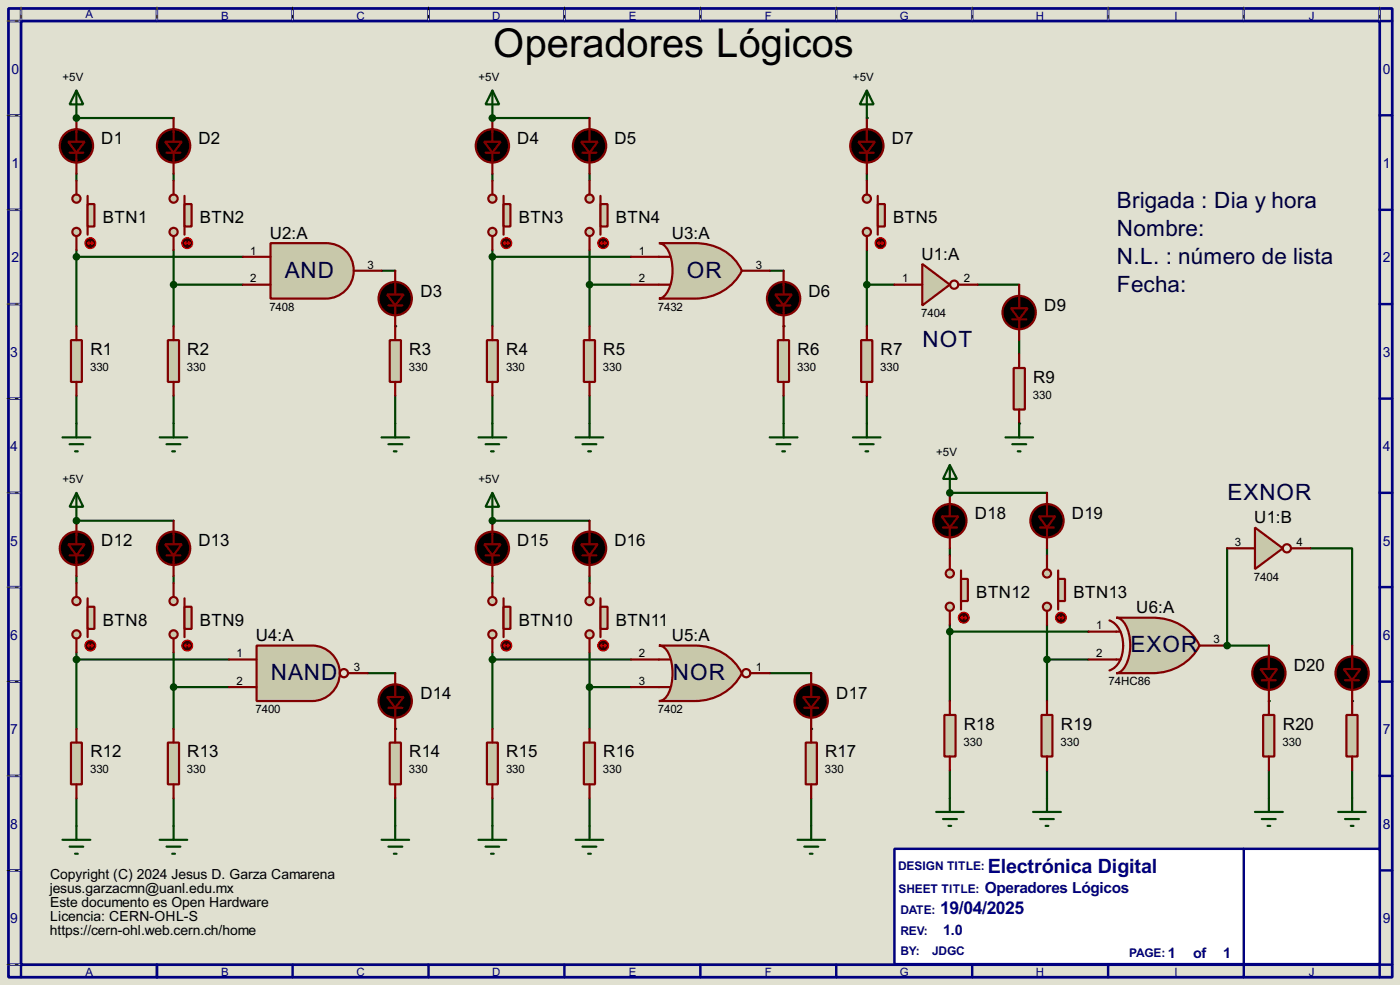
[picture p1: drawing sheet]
<svg xmlns="http://www.w3.org/2000/svg" width="256mm" height="180mm" viewBox="0 0 256 180" stroke-linecap="round" stroke-linejoin="round" font-family="sans-serif">
<path d="M0 0h256.5v180.3h-256.5z" fill="#e0e0d0"/>
<path d="M1.6 1.6h253.5v177.3h-253.5zM3.9 3.9h248.9v172.7h-248.9z" fill="none" stroke="#000080" stroke-width=".5"/>
<g fill="none" stroke="#000080" stroke-width=".45">
<path d="M3.9 1.6v2.3h-2.3M28.8 1.6v2.3M53.6 1.6v2.3M78.5 1.6v2.3M103.4 1.6v2.3M128.3 1.6v2.3M153.2 1.6v2.3M178.1 1.6v2.3M203 1.6v2.3M227.9 1.6v2.3M252.8 1.6v2.3h2.3M1.6 21.1h2.3"/>
<path d="M1.6 38.4h2.3M252.8 21.1h2.3M252.8 38.4h2.3M1.6 55.7h2.3M252.8 55.7h2.3M1.6 73h2.3M252.8 73h2.3M1.6 90.2h2.3M252.8 90.2h2.3M1.6 107.5h2.3M252.8 107.5h2.3M1.6 124.8h2.3"/>
<path d="M252.8 124.8h2.3M1.6 142h2.3M1.6 159.3h2.3M252.8 142h2.3M252.8 159.3h2.3M1.6 176.6h2.3v2.3M28.8 176.6v2.3M53.6 176.6v2.3M78.5 176.6v2.3M103.4 176.6v2.3M128.3 176.6v2.3M153.2 176.6v2.3"/>
<path d="M178.1 176.6v2.3M203 176.6v2.3M227.9 176.6v2.3M255.1 176.6h-2.3v2.3"/>
</g>
<g fill="none" stroke="#e0e0d0" stroke-width=".18">
<path d="M1.3 3.9h2.3M3.9 1.3v2.3M28.8 1.3v2.3M53.6 1.3v2.3M78.5 1.3v2.3M103.4 1.3v2.3M128.3 1.3v2.3M153.2 1.3v2.3M178.1 1.3v2.3M203 1.3v2.3M227.9 1.3v2.3M252.8 1.3v2.3"/>
<path d="M1.3 21.1h2.3M1.3 38.4h2.3M1.3 55.7h2.3M1.3 73h2.3M1.3 90.2h2.3M1.3 107.5h2.3M1.3 124.8h2.3M1.3 142h2.3M1.3 159.3h2.3M1.3 176.6h2.3"/>
</g>
<g fill="none" stroke="#000" stroke-width=".18" stroke-dasharray=".5 1">
<path d="M1.3 3.9h2.3M3.9 1.3v2.3M28.8 1.3v2.3M53.6 1.3v2.3M78.5 1.3v2.3M103.4 1.3v2.3M128.3 1.3v2.3M153.2 1.3v2.3M178.1 1.3v2.3M203 1.3v2.3M227.9 1.3v2.3M252.8 1.3v2.3"/>
<path d="M1.3 21.1h2.3M1.3 38.4h2.3M1.3 55.7h2.3M1.3 73h2.3M1.3 90.2h2.3M1.3 107.5h2.3M1.3 124.8h2.3M1.3 142h2.3M1.3 159.3h2.3M1.3 176.6h2.3"/>
</g>
<path d="M163.9 155.4h88.9v21.1h-88.9z" fill="#fff" stroke="#000080" stroke-width=".45"/>
<path d="M227.9 155.4v21.1" fill="none" stroke="#000080" stroke-width=".45"/>
<path d="M14 31.8v1.3M31.8 31.8v1.3" fill="none" stroke="#004000" stroke-width=".4"/>
<circle cx="14" cy="21.6" r=".2" fill="#004000"/>
<path d="M14 21.6h17.8M14 45.8v13.9M14 47h30.5M31.8 45.8v13.9M31.8 52.1h12.7M69.9 49.6h2.5M14 72.4v5.1M31.8 72.4v5.1" fill="none" stroke="#004000" stroke-width=".4"/>
<circle cx="72.4" cy="59.7" r=".2" fill="#004000"/>
<path d="M90.2 31.8v1.3M108 31.8v1.3M72.4 72.4v5.1" fill="none" stroke="#004000" stroke-width=".4"/>
<circle cx="90.2" cy="21.6" r=".2" fill="#004000"/>
<path d="M90.2 21.6h17.8M90.2 45.8v13.9M90.2 47h25.4M108 45.8v13.9M108 52.1h7.6M141 49.6h2.6M90.2 72.4v5.1M108 72.4v5.1" fill="none" stroke="#004000" stroke-width=".4"/>
<circle cx="143.6" cy="59.7" r=".2" fill="#004000"/>
<path d="M158.8 31.8v1.3M143.6 72.4v5.1" fill="none" stroke="#004000" stroke-width=".4"/>
<circle cx="158.8" cy="21.6" r=".2" fill="#004000"/>
<path d="M179.1 52.1h7.6M158.8 72.4v5.1M186.7 62.3v2.5" fill="none" stroke="#004000" stroke-width=".4"/>
<circle cx="186.7" cy="77.5" r=".2" fill="#004000"/>
<path d="M158.8 45.8v13.9M158.8 52.1h5.1M14 105.5v1.2M31.8 105.5v1.2" fill="none" stroke="#004000" stroke-width=".4"/>
<circle cx="14" cy="95.3" r=".2" fill="#004000"/>
<path d="M14 95.3h17.8M14 119.4v14M31.8 119.4v14M14 120.7h28M31.8 125.8h10.2M67.4 123.2h5M14 146.1v5.1M31.8 146.1v5.1" fill="none" stroke="#004000" stroke-width=".4"/>
<circle cx="72.4" cy="133.4" r=".2" fill="#004000"/>
<path d="M90.2 105.5v1.2M108 105.5v1.2M72.4 146.1v5.1" fill="none" stroke="#004000" stroke-width=".4"/>
<circle cx="90.2" cy="95.3" r=".2" fill="#004000"/>
<path d="M90.2 95.3h17.8M90.2 119.4v14M108 119.4v14M90.2 120.7h25.4M108 125.8h7.6M141 123.2h7.6M90.2 146.1v5.1M108 146.1v5.1" fill="none" stroke="#004000" stroke-width=".4"/>
<circle cx="148.6" cy="133.4" r=".2" fill="#004000"/>
<path d="M174 100.4v1.3M191.8 100.4v1.3M148.6 146.1v5.1" fill="none" stroke="#004000" stroke-width=".4"/>
<circle cx="174" cy="90.2" r=".2" fill="#004000"/>
<path d="M174 90.2h17.8M174 114.4v13.9M174 115.6h25.4M191.8 114.4v13.9M191.8 120.7h7.6M174 141v5.1M191.8 141v5.1" fill="none" stroke="#004000" stroke-width=".4"/>
<circle cx="232.5" cy="128.3" r=".2" fill="#004000"/>
<path d="M224.8 118.2h7.7M232.5 141v5.1" fill="none" stroke="#004000" stroke-width=".4"/>
<circle cx="224.8" cy="118.2" r=".2" fill="#004000"/>
<path d="M224.8 100.4v17.8M240.1 100.4h7.6v17.8" fill="none" stroke="#004000" stroke-width=".4"/>
<circle cx="247.7" cy="128.3" r=".2" fill="#004000"/>
<path d="M247.7 141v5.1" fill="none" stroke="#004000" stroke-width=".4"/>
<path d="M49.6 44.5h10.1a5.1 5.1 0 0 1 5.1 5.1 5.1 5.1 0 0 1-5.1 5.1h-10.1z" fill-rule="evenodd" fill="#c8c8aa" stroke="#800000" stroke-width=".4"/>
<path d="M44.5 47h5.1M44.5 52.1h5.1M64.8 49.6h5.1" fill="none" stroke="#800000" stroke-width=".4"/>
<path d="M120.7 44.5h6.6a9.1 9.1 0 0 1 8.6 5.1 9.5 9.5 0 0 1-8.6 5.1h-6.6a2.27 2.27 0 0 0 1.7-1.5 8.5 8.5 0 0 0-.4-7.9l-.8-.7z" fill-rule="evenodd" fill="#c8c8aa" stroke="#800000" stroke-width=".4"/>
<path d="M115.6 47h7.1M115.6 52.1h7.1M135.9 49.6h5.1" fill="none" stroke="#800000" stroke-width=".4"/>
<path d="M47 118.2h10.2a5.1 5.1 0 0 1 5.1 5 5.1 5.1 0 0 1-5.1 5.1h-10.2z" fill-rule="evenodd" fill="#c8c8aa" stroke="#800000" stroke-width=".4"/>
<g fill="none" stroke="#800000" stroke-width=".4">
<path d="M42 120.7h5M42 125.8h5M63.8 123.2h3.6"/>
<circle cx="63" cy="123.2" r=".75"/>
</g>
<path d="M120.7 118.2h6.6a9.4 9.4 0 0 1 8.6 5 9.5 9.5 0 0 1-8.6 5.1h-6.6a2.17 2.17 0 0 0 1.8-1.5 9.2 9.2 0 0 0-.3-7.8l-1-.7z" fill-rule="evenodd" fill="#c8c8aa" stroke="#800000" stroke-width=".4"/>
<g fill="none" stroke="#800000" stroke-width=".4">
<path d="M115.6 125.8h7.1M115.6 120.7h7.1M137.5 123.2h3.5"/>
<circle cx="136.7" cy="123.2" r=".75"/>
</g>
<path d="M204.5 113.1h6.6a9.2 9.2 0 0 1 8.7 5.1 9.6 9.6 0 0 1-8.7 5h-6.6a2.3 2.3 0 0 0 1.7-1.5 8.3 8.3 0 0 0-.3-7.8l-.9-.8z" fill-rule="evenodd" fill="#c8c8aa" stroke="#800000" stroke-width=".4"/>
<path d="M199.4 115.6h5.9M203.3 113.6a4.6 4.6 0 0 1 2.5 4.6 4.5 4.5 0 0 1-2.5 4.5M219.8 118.2h5M199.4 120.7h5.9" fill="none" stroke="#800000" stroke-width=".4"/>
<path d="M169 48.3l5 3.8-5 3.8z" fill="#c8c8aa" stroke="#800000" stroke-width=".4"/>
<g fill="none" stroke="#800000" stroke-width=".4">
<path d="M163.9 52.1h5.1M175.6 52.1h3.5"/>
<circle cx="174.8" cy="52.1" r=".75"/>
</g>
<path d="M229.9 96.6l5.1 3.8-5.1 3.8z" fill="#c8c8aa" stroke="#800000" stroke-width=".4"/>
<g fill="none" stroke="#800000" stroke-width=".4">
<path d="M224.8 100.4h5.1M236.5 100.4h3.6"/>
<circle cx="235.7" cy="100.4" r=".75"/>
</g>
<g fill="#c8c8aa" stroke="#800000" stroke-width=".4">
<circle cx="14" cy="42.5" r=".75"/>
<circle cx="14" cy="36.4" r=".75"/>
</g>
<path d="M16.1 35.9v7.1" fill="none" stroke="#800000" stroke-width=".4"/>
<path d="M16.1 37.4h1.2v4.1h-1.2z" fill="#c8c8aa" stroke="#800000" stroke-width=".4"/>
<path d="M14 33.1v2.5M14 43.2v2.6" fill="none" stroke="#800000" stroke-width=".4"/>
<circle cx="16.5" cy="44.5" r="1" fill="#400000" stroke="#f00" stroke-width=".2"/>
<path d="M16.1 44.5h1M16.1 44.5l.2 .3M16.3 44.3l-.2 .2M16.8 44.3l.3 .2M17.1 44.5l-.3 .3" fill="none" stroke="#f00" stroke-width=".2"/>
<g fill="#c8c8aa" stroke="#800000" stroke-width=".4">
<circle cx="31.8" cy="42.5" r=".75"/>
<circle cx="31.8" cy="36.4" r=".75"/>
</g>
<path d="M33.8 35.9v7.1" fill="none" stroke="#800000" stroke-width=".4"/>
<path d="M33.8 37.4h1.3v4.1h-1.3z" fill="#c8c8aa" stroke="#800000" stroke-width=".4"/>
<path d="M31.8 33.1v2.5M31.8 43.2v2.6" fill="none" stroke="#800000" stroke-width=".4"/>
<circle cx="34.3" cy="44.5" r="1" fill="#400000" stroke="#f00" stroke-width=".2"/>
<path d="M33.8 44.5h1.1M33.8 44.5l.3 .3M34.1 44.3l-.3 .2M34.6 44.3l.3 .2M34.9 44.5l-.3 .3" fill="none" stroke="#f00" stroke-width=".2"/>
<path d="M13 62.3h2v7.6h-2z" fill="#c8c8aa" stroke="#800000" stroke-width=".4"/>
<path d="M14 59.7v2.6M14 69.9v2.5" fill="none" stroke="#800000" stroke-width=".4"/>
<path d="M30.8 62.3h2v7.6h-2z" fill="#c8c8aa" stroke="#800000" stroke-width=".4"/>
<path d="M12.8 28h2.5M14 21.6v4.4M14 28v3.8M30.5 28h2.6M31.8 21.6v4.4M31.8 28v3.8M31.8 59.7v2.6M71.2 55.9h2.5M72.4 49.6v4.3M72.4 55.9v3.8M31.8 69.9v2.5" fill="none" stroke="#800000" stroke-width=".4"/>
<g fill="#000" stroke="#800000" stroke-width=".4">
<path d="M12.5 26h3l-1.5 2zM30.3 26h3l-1.5 2zM70.9 53.9h3.1l-1.6 2z"/>
<circle cx="14" cy="26.7" r="3.1"/>
<circle cx="31.8" cy="26.7" r="3.1"/>
<circle cx="72.4" cy="54.7" r="3.1"/>
</g>
<path d="M14 16.6l1.3 2.5h-2.5zM14 16.6v5M14 77.5v2.6M31.8 77.5v2.6M11.5 80.1h5.1M12.8 81.3h2.5M13.8 82.6h.5M29.3 80.1h5M30.5 81.3h2.6M31.6 82.6h.5" fill="none" stroke="#004000" stroke-width=".4"/>
<g fill="#004000" stroke="#004000" stroke-width=".4">
<circle cx="14" cy="21.6" r=".5"/>
<circle cx="14" cy="47" r=".5"/>
<circle cx="31.8" cy="52.1" r=".5"/>
</g>
<path d="M71.4 62.3h2.1v7.6h-2.1z" fill="#c8c8aa" stroke="#800000" stroke-width=".4"/>
<path d="M72.4 59.7v2.6M72.4 69.9v2.5" fill="none" stroke="#800000" stroke-width=".4"/>
<path d="M72.4 77.5v2.6M69.9 80.1h5.1M71.2 81.3h2.5M72.2 82.6h.5" fill="none" stroke="#004000" stroke-width=".4"/>
<g fill="#c8c8aa" stroke="#800000" stroke-width=".4">
<circle cx="90.2" cy="42.5" r=".75"/>
<circle cx="90.2" cy="36.4" r=".75"/>
</g>
<path d="M92.3 35.9v7.1" fill="none" stroke="#800000" stroke-width=".4"/>
<path d="M92.3 37.4h1.2v4.1h-1.2z" fill="#c8c8aa" stroke="#800000" stroke-width=".4"/>
<path d="M90.2 33.1v2.5M90.2 43.2v2.6" fill="none" stroke="#800000" stroke-width=".4"/>
<circle cx="92.7" cy="44.5" r="1" fill="#400000" stroke="#f00" stroke-width=".2"/>
<path d="M92.3 44.5h1M92.3 44.5l.2 .3M92.5 44.3l-.2 .2M93 44.3l.3 .2M93.3 44.5l-.3 .3" fill="none" stroke="#f00" stroke-width=".2"/>
<g fill="#c8c8aa" stroke="#800000" stroke-width=".4">
<circle cx="108" cy="42.5" r=".75"/>
<circle cx="108" cy="36.4" r=".75"/>
</g>
<path d="M110 35.9v7.1" fill="none" stroke="#800000" stroke-width=".4"/>
<path d="M110 37.4h1.3v4.1h-1.3z" fill="#c8c8aa" stroke="#800000" stroke-width=".4"/>
<path d="M108 33.1v2.5M108 43.2v2.6" fill="none" stroke="#800000" stroke-width=".4"/>
<circle cx="110.5" cy="44.5" r="1" fill="#400000" stroke="#f00" stroke-width=".2"/>
<path d="M110 44.5h1.1M110 44.5l.3 .3M110.3 44.3l-.3 .2M110.8 44.3l.3 .2M111.1 44.5l-.3 .3" fill="none" stroke="#f00" stroke-width=".2"/>
<path d="M89.2 62.3h2v7.6h-2z" fill="#c8c8aa" stroke="#800000" stroke-width=".4"/>
<path d="M90.2 59.7v2.6M90.2 69.9v2.5" fill="none" stroke="#800000" stroke-width=".4"/>
<path d="M107 62.3h2v7.6h-2z" fill="#c8c8aa" stroke="#800000" stroke-width=".4"/>
<path d="M89 28h2.5M90.2 21.6v4.4M90.2 28v3.8M106.7 28h2.6M108 21.6v4.4M108 28v3.8M108 59.7v2.6M142.3 55.9h2.5M143.6 49.6v4.3M143.6 55.9v3.8M108 69.9v2.5" fill="none" stroke="#800000" stroke-width=".4"/>
<g fill="#000" stroke="#800000" stroke-width=".4">
<path d="M88.7 26h3l-1.5 2zM106.5 26h3l-1.5 2zM142 53.9h3.1l-1.5 2z"/>
<circle cx="90.2" cy="26.7" r="3.1"/>
<circle cx="108" cy="26.7" r="3.1"/>
<circle cx="143.5" cy="54.7" r="3.1"/>
</g>
<path d="M90.2 16.6l1.3 2.5h-2.5zM90.2 16.6v5M90.2 77.5v2.6M108 77.5v2.6M87.7 80.1h5.1M89 81.3h2.5M90 82.6h.5M105.5 80.1h5M106.7 81.3h2.6M107.8 82.6h.5" fill="none" stroke="#004000" stroke-width=".4"/>
<g fill="#004000" stroke="#004000" stroke-width=".4">
<circle cx="90.2" cy="21.6" r=".5"/>
<circle cx="90.2" cy="47" r=".5"/>
<circle cx="108" cy="52.1" r=".5"/>
</g>
<path d="M142.5 62.3h2.1v7.6h-2.1z" fill="#c8c8aa" stroke="#800000" stroke-width=".4"/>
<path d="M143.6 59.7v2.6M143.6 69.9v2.5" fill="none" stroke="#800000" stroke-width=".4"/>
<path d="M143.6 77.5v2.6M141 80.1h5.1M142.3 81.3h2.5M143.3 82.6h.5" fill="none" stroke="#004000" stroke-width=".4"/>
<g fill="#c8c8aa" stroke="#800000" stroke-width=".4">
<circle cx="158.8" cy="42.5" r=".75"/>
<circle cx="158.8" cy="36.4" r=".75"/>
</g>
<path d="M160.8 35.9v7.1" fill="none" stroke="#800000" stroke-width=".4"/>
<path d="M160.8 37.4h1.3v4.1h-1.3z" fill="#c8c8aa" stroke="#800000" stroke-width=".4"/>
<path d="M158.8 33.1v2.5M158.8 43.2v2.6" fill="none" stroke="#800000" stroke-width=".4"/>
<circle cx="161.3" cy="44.5" r="1" fill="#400000" stroke="#f00" stroke-width=".2"/>
<path d="M160.8 44.5h1.1M160.8 44.5l.3 .3M161.1 44.3l-.3 .2M161.6 44.3l.3 .2M161.9 44.5l-.3 .3" fill="none" stroke="#f00" stroke-width=".2"/>
<path d="M157.8 62.3h2v7.6h-2z" fill="#c8c8aa" stroke="#800000" stroke-width=".4"/>
<path d="M157.5 28h2.6M158.8 21.6v4.4M158.8 28v3.8M158.8 59.7v2.6M185.5 58.5h2.5M186.7 52.1v4.3M186.7 58.5v3.8M158.8 69.9v2.5" fill="none" stroke="#800000" stroke-width=".4"/>
<g fill="#000" stroke="#800000" stroke-width=".4">
<path d="M157.3 26h3l-1.5 2zM185.2 56.4h3.1l-1.6 2.1z"/>
<circle cx="158.8" cy="26.7" r="3.1"/>
<circle cx="186.7" cy="57.2" r="3.1"/>
</g>
<path d="M158.8 16.6l1.3 2.5h-2.6zM158.8 16.6v5M158.8 77.5v2.6M156.3 80.1h5M157.5 81.3h2.6M158.6 82.6h.5" fill="none" stroke="#004000" stroke-width=".4"/>
<path d="M185.7 67.4h2.1v7.6h-2.1z" fill="#c8c8aa" stroke="#800000" stroke-width=".4"/>
<path d="M186.7 64.8v2.6M186.7 75v2.5" fill="none" stroke="#800000" stroke-width=".4"/>
<path d="M186.7 77.5v2.6M184.2 80.1h5.1M185.5 81.3h2.5M186.5 82.6h.5" fill="none" stroke="#004000" stroke-width=".4"/>
<circle cx="158.8" cy="52.1" r=".5" fill="#004000" stroke="#004000" stroke-width=".4"/>
<g fill="#c8c8aa" stroke="#800000" stroke-width=".4">
<circle cx="14" cy="116.1" r=".75"/>
<circle cx="14" cy="110" r=".75"/>
</g>
<path d="M16.1 109.5v7.1" fill="none" stroke="#800000" stroke-width=".4"/>
<path d="M16.1 111.1h1.2v4h-1.2z" fill="#c8c8aa" stroke="#800000" stroke-width=".4"/>
<path d="M14 106.7v2.6M14 116.9v2.5" fill="none" stroke="#800000" stroke-width=".4"/>
<circle cx="16.5" cy="118.2" r="1" fill="#400000" stroke="#f00" stroke-width=".2"/>
<path d="M16.1 118.2h1M16.1 118.2l.2 .2M16.3 117.9l-.2 .3M16.8 117.9l.3 .3M17.1 118.2l-.3 .2" fill="none" stroke="#f00" stroke-width=".2"/>
<g fill="#c8c8aa" stroke="#800000" stroke-width=".4">
<circle cx="31.8" cy="116.1" r=".75"/>
<circle cx="31.8" cy="110" r=".75"/>
</g>
<path d="M33.8 109.5v7.1" fill="none" stroke="#800000" stroke-width=".4"/>
<path d="M33.8 111.1h1.3v4h-1.3z" fill="#c8c8aa" stroke="#800000" stroke-width=".4"/>
<path d="M31.8 106.7v2.6M31.8 116.9v2.5" fill="none" stroke="#800000" stroke-width=".4"/>
<circle cx="34.3" cy="118.2" r="1" fill="#400000" stroke="#f00" stroke-width=".2"/>
<path d="M33.8 118.2h1.1M33.8 118.2l.3 .2M34.1 117.9l-.3 .3M34.6 117.9l.3 .3M34.9 118.2l-.3 .2" fill="none" stroke="#f00" stroke-width=".2"/>
<path d="M13 135.9h2v7.7h-2z" fill="#c8c8aa" stroke="#800000" stroke-width=".4"/>
<path d="M14 133.4v2.5M14 143.6v2.5" fill="none" stroke="#800000" stroke-width=".4"/>
<path d="M30.8 135.9h2v7.7h-2z" fill="#c8c8aa" stroke="#800000" stroke-width=".4"/>
<path d="M14 95.3v4.3M31.8 95.3v4.3M12.8 101.7h2.5M14 101.7v3.8M30.5 101.7h2.6M31.8 101.7v3.8M31.8 133.4v2.5M71.2 129.6h2.5M72.4 123.2v4.4M72.4 129.6v3.8M31.8 143.6v2.5" fill="none" stroke="#800000" stroke-width=".4"/>
<g fill="#000" stroke="#800000" stroke-width=".4">
<path d="M12.5 99.6h3l-1.5 2.1zM30.3 99.6h3l-1.5 2.1zM70.9 127.6h3.1l-1.6 2z"/>
<circle cx="14" cy="100.4" r="3.1"/>
<circle cx="31.8" cy="100.4" r="3.1"/>
<circle cx="72.4" cy="128.3" r="3.1"/>
</g>
<path d="M14 90.2l1.3 2.6h-2.5zM14 90.2v5.1M11.5 153.7h5.1M12.8 155h2.5M13.8 156.3h.5M14 151.2v2.5M29.3 153.7h5M30.5 155h2.6M31.6 156.3h.5M31.8 151.2v2.5" fill="none" stroke="#004000" stroke-width=".4"/>
<g fill="#004000" stroke="#004000" stroke-width=".4">
<circle cx="14" cy="95.3" r=".5"/>
<circle cx="14" cy="120.7" r=".5"/>
<circle cx="31.8" cy="125.8" r=".5"/>
</g>
<path d="M71.4 135.9h2.1v7.7h-2.1z" fill="#c8c8aa" stroke="#800000" stroke-width=".4"/>
<path d="M72.4 133.4v2.5M72.4 143.6v2.5" fill="none" stroke="#800000" stroke-width=".4"/>
<path d="M69.9 153.7h5.1M71.2 155h2.5M72.2 156.3h.5M72.4 151.2v2.5" fill="none" stroke="#004000" stroke-width=".4"/>
<g fill="#c8c8aa" stroke="#800000" stroke-width=".4">
<circle cx="90.2" cy="116.1" r=".75"/>
<circle cx="90.2" cy="110" r=".75"/>
</g>
<path d="M92.3 109.5v7.1" fill="none" stroke="#800000" stroke-width=".4"/>
<path d="M92.3 111.1h1.2v4h-1.2z" fill="#c8c8aa" stroke="#800000" stroke-width=".4"/>
<path d="M90.2 106.7v2.6M90.2 116.9v2.5" fill="none" stroke="#800000" stroke-width=".4"/>
<circle cx="92.7" cy="118.2" r="1" fill="#400000" stroke="#f00" stroke-width=".2"/>
<path d="M92.3 118.2h1M92.3 118.2l.2 .2M92.5 117.9l-.2 .3M93 117.9l.3 .3M93.3 118.2l-.3 .2" fill="none" stroke="#f00" stroke-width=".2"/>
<g fill="#c8c8aa" stroke="#800000" stroke-width=".4">
<circle cx="108" cy="116.1" r=".75"/>
<circle cx="108" cy="110" r=".75"/>
</g>
<path d="M110 109.5v7.1" fill="none" stroke="#800000" stroke-width=".4"/>
<path d="M110 111.1h1.3v4h-1.3z" fill="#c8c8aa" stroke="#800000" stroke-width=".4"/>
<path d="M108 106.7v2.6M108 116.9v2.5" fill="none" stroke="#800000" stroke-width=".4"/>
<circle cx="110.5" cy="118.2" r="1" fill="#400000" stroke="#f00" stroke-width=".2"/>
<path d="M110 118.2h1.1M110 118.2l.3 .2M110.3 117.9l-.3 .3M110.8 117.9l.3 .3M111.1 118.2l-.3 .2" fill="none" stroke="#f00" stroke-width=".2"/>
<path d="M89.2 135.9h2v7.7h-2z" fill="#c8c8aa" stroke="#800000" stroke-width=".4"/>
<path d="M90.2 133.4v2.5M90.2 143.6v2.5" fill="none" stroke="#800000" stroke-width=".4"/>
<path d="M107 135.9h2v7.7h-2z" fill="#c8c8aa" stroke="#800000" stroke-width=".4"/>
<path d="M90.2 95.3v4.3M108 95.3v4.3M89 101.7h2.5M90.2 101.7v3.8M106.7 101.7h2.6M108 101.7v3.8M108 133.4v2.5M147.4 129.6h2.5M148.6 123.2v4.4M148.6 129.6v3.8M108 143.6v2.5" fill="none" stroke="#800000" stroke-width=".4"/>
<g fill="#000" stroke="#800000" stroke-width=".4">
<path d="M88.7 99.6h3l-1.5 2.1zM106.5 99.6h3l-1.5 2.1zM147.1 127.6h3.1l-1.6 2z"/>
<circle cx="90.2" cy="100.4" r="3.1"/>
<circle cx="108" cy="100.4" r="3.1"/>
<circle cx="148.6" cy="128.3" r="3.1"/>
</g>
<path d="M90.2 90.2l1.3 2.6h-2.5zM90.2 90.2v5.1M87.7 153.7h5.1M89 155h2.5M90 156.3h.5M90.2 151.2v2.5M105.5 153.7h5M106.7 155h2.6M107.8 156.3h.5M108 151.2v2.5" fill="none" stroke="#004000" stroke-width=".4"/>
<g fill="#004000" stroke="#004000" stroke-width=".4">
<circle cx="90.2" cy="95.3" r=".5"/>
<circle cx="90.2" cy="120.7" r=".5"/>
<circle cx="108" cy="125.8" r=".5"/>
</g>
<path d="M147.6 135.9h2.1v7.7h-2.1z" fill="#c8c8aa" stroke="#800000" stroke-width=".4"/>
<path d="M148.6 133.4v2.5M148.6 143.6v2.5" fill="none" stroke="#800000" stroke-width=".4"/>
<path d="M146.1 153.7h5.1M147.4 155h2.5M148.4 156.3h.5M148.6 151.2v2.5" fill="none" stroke="#004000" stroke-width=".4"/>
<g fill="#c8c8aa" stroke="#800000" stroke-width=".4">
<circle cx="174" cy="111.1" r=".75"/>
<circle cx="174" cy="105" r=".75"/>
</g>
<path d="M176.1 104.4v7.2" fill="none" stroke="#800000" stroke-width=".4"/>
<path d="M176.1 106h1.2v4h-1.2z" fill="#c8c8aa" stroke="#800000" stroke-width=".4"/>
<path d="M174 101.7v2.5M174 111.8v2.6" fill="none" stroke="#800000" stroke-width=".4"/>
<circle cx="176.5" cy="113.1" r="1" fill="#400000" stroke="#f00" stroke-width=".2"/>
<path d="M176.1 113.1h1M176.1 113.1l.2 .2M176.3 112.8l-.2 .3M176.8 112.8l.3 .3M177.1 113.1l-.3 .2" fill="none" stroke="#f00" stroke-width=".2"/>
<g fill="#c8c8aa" stroke="#800000" stroke-width=".4">
<circle cx="191.8" cy="111.1" r=".75"/>
<circle cx="191.8" cy="105" r=".75"/>
</g>
<path d="M193.9 104.4v7.2" fill="none" stroke="#800000" stroke-width=".4"/>
<path d="M193.9 106h1.2v4h-1.2z" fill="#c8c8aa" stroke="#800000" stroke-width=".4"/>
<path d="M191.8 101.7v2.5M191.8 111.8v2.6" fill="none" stroke="#800000" stroke-width=".4"/>
<circle cx="194.3" cy="113.1" r="1" fill="#400000" stroke="#f00" stroke-width=".2"/>
<path d="M193.9 113.1h1M193.9 113.1l.2 .2M194.1 112.8l-.2 .3M194.6 112.8l.3 .3M194.9 113.1l-.3 .2" fill="none" stroke="#f00" stroke-width=".2"/>
<path d="M173 130.9h2.1v7.6h-2.1z" fill="#c8c8aa" stroke="#800000" stroke-width=".4"/>
<path d="M174 128.3v2.6M174 138.5v2.5" fill="none" stroke="#800000" stroke-width=".4"/>
<path d="M190.8 130.9h2v7.6h-2z" fill="#c8c8aa" stroke="#800000" stroke-width=".4"/>
<path d="M172.8 96.6h2.5M174 90.2v4.3M174 96.6v3.8M190.6 96.6h2.5M191.8 90.2v4.3M191.8 96.6v3.8M232.5 118.2v4.3M191.8 128.3v2.6M191.8 138.5v2.5M231.2 124.5h2.5M232.5 124.5v3.8" fill="none" stroke="#800000" stroke-width=".4"/>
<g fill="#000" stroke="#800000" stroke-width=".4">
<path d="M172.5 94.5h3.1l-1.6 2.1zM190.3 94.5h3l-1.5 2.1zM230.9 122.5h3.1l-1.5 2z"/>
<circle cx="174" cy="95.3" r="3.1"/>
<circle cx="191.8" cy="95.3" r="3.1"/>
<circle cx="232.4" cy="123.2" r="3.1"/>
</g>
<path d="M174 85.1l1.3 2.6h-2.5zM174 85.1v5.1M171.5 148.6h5.1M172.8 149.9h2.5M173.8 151.2h.5M174 146.1v2.5M189.3 148.6h5.1M190.6 149.9h2.5M191.6 151.2h.5M191.8 146.1v2.5" fill="none" stroke="#004000" stroke-width=".4"/>
<g fill="#004000" stroke="#004000" stroke-width=".4">
<circle cx="174" cy="90.2" r=".5"/>
<circle cx="174" cy="115.6" r=".5"/>
<circle cx="191.8" cy="120.7" r=".5"/>
</g>
<path d="M231.4 130.9h2.1v7.6h-2.1z" fill="#c8c8aa" stroke="#800000" stroke-width=".4"/>
<path d="M247.7 118.2v4.3M232.5 128.3v2.6M232.5 138.5v2.5M246.4 124.5h2.6M247.7 124.5v3.8" fill="none" stroke="#800000" stroke-width=".4"/>
<path d="M229.9 148.6h5.1M231.2 149.9h2.5M232.2 151.2h.5M232.5 146.1v2.5" fill="none" stroke="#004000" stroke-width=".4"/>
<circle cx="224.8" cy="118.2" r=".5" fill="#004000" stroke="#004000" stroke-width=".4"/>
<g fill="#000" stroke="#800000" stroke-width=".4">
<path d="M246.2 122.5h3l-1.5 2z"/>
<circle cx="247.7" cy="123.2" r="3.1"/>
</g>
<path d="M246.7 130.9h2v7.6h-2z" fill="#c8c8aa" stroke="#800000" stroke-width=".4"/>
<path d="M247.7 128.3v2.6M247.7 138.5v2.5" fill="none" stroke="#800000" stroke-width=".4"/>
<path d="M245.2 148.6h5M246.4 149.9h2.6M247.5 151.2h.5M247.7 146.1v2.5" fill="none" stroke="#004000" stroke-width=".4"/>
<text font-size="8.2" x="90.3" y="10.5">Operadores Lógicos</text>
<g font-size="4.6" fill="#000040">
<text x="204.6" y="38.1">Brigada : Dia y hora</text>
<text x="204.6" y="43.2">Nombre:</text>
<text x="52.2" y="50.8">AND</text>
<text x="125.8" y="50.8">OR</text>
<text x="204.6" y="48.3">N.L. : número de lista</text>
<text x="204.6" y="53.3">Fecha:</text>
<text x="169" y="63.5">NOT</text>
<text x="224.9" y="91.5">EXNOR</text>
<text x="207.1" y="119.4">EXOR</text>
<text x="49.6" y="124.5">NAND</text>
<text x="123.3" y="124.5">NOR</text>
</g>
<text font-size="4.1" fill="#000080" x="181" y="159.7">Electrónica Digital</text>
<text font-size="3.6" fill="#000080" x="172.3" y="167.4">19/04/2025</text>
<g font-size="3.5">
<text x="18.6" y="26.4">D1</text>
<text x="36.4" y="26.4">D2</text>
<text x="94.8" y="26.4">D4</text>
<text x="112.6" y="26.4">D5</text>
<text x="163.4" y="26.4">D7</text>
<text x="18.9" y="40.9">BTN1</text>
<text x="36.6" y="40.9">BTN2</text>
<text x="95.1" y="40.9">BTN3</text>
<text x="112.8" y="40.9">BTN4</text>
<text x="163.6" y="40.9">BTN5</text>
<text x="49.4" y="43.7">U2:A</text>
<text x="123.1" y="43.7">U3:A</text>
<text x="168.8" y="47.5">U1:A</text>
<text x="77" y="54.3">D3</text>
<text x="148.1" y="54.3">D6</text>
<text x="191.3" y="56.8">D9</text>
<text x="16.6" y="64.9">R1</text>
<text x="34.3" y="64.9">R2</text>
<text x="75" y="64.9">R3</text>
<text x="92.8" y="64.9">R4</text>
<text x="110.5" y="64.9">R5</text>
<text x="146.1" y="64.9">R6</text>
<text x="161.3" y="64.9">R7</text>
<text x="189.3" y="70.1">R9</text>
<text x="178.6" y="95">D18</text>
<text x="196.4" y="95">D19</text>
<text x="229.8" y="95.8">U1:B</text>
<text x="18.6" y="100">D12</text>
<text x="36.4" y="100">D13</text>
<text x="94.8" y="100">D15</text>
<text x="112.6" y="100">D16</text>
<text x="178.9" y="109.4">BTN12</text>
<text x="196.7" y="109.4">BTN13</text>
<text x="208.2" y="112.3">U6:A</text>
<text x="18.9" y="114.5">BTN8</text>
<text x="36.6" y="114.5">BTN9</text>
<text x="46.9" y="117.4">U4:A</text>
<text x="95.1" y="114.5">BTN10</text>
<text x="112.8" y="114.5">BTN11</text>
<text x="123.1" y="117.4">U5:A</text>
<text x="237" y="122.9">D20</text>
<text x="77" y="128">D14</text>
<text x="153.2" y="128">D17</text>
<text x="176.6" y="133.6">R18</text>
<text x="194.4" y="133.6">R19</text>
<text x="235" y="133.6">R20</text>
<text x="16.6" y="138.6">R12</text>
<text x="34.3" y="138.6">R13</text>
<text x="75" y="138.6">R14</text>
<text x="92.8" y="138.6">R15</text>
<text x="110.5" y="138.6">R16</text>
<text x="151.2" y="138.6">R17</text>
</g>
<text font-size="3.2" fill="#000080" x="180.4" y="163.5">Operadores Lógicos</text>
<g font-size="3" fill="#000080">
<text x="172.8" y="171.1">1.0</text>
<text x="214" y="175.4">1</text>
<text x="218.6" y="175.4">of</text>
<text x="224.1" y="175.4">1</text>
</g>
<g font-size="2.9" fill="#000080">
<text x="2.1" y="13.5">0</text>
<text x="253.4" y="13.5">0</text>
<text x="2.1" y="30.7">1</text>
<text x="253.4" y="30.7">1</text>
<text x="2.1" y="48">2</text>
<text x="253.4" y="48">2</text>
<text x="1.9" y="65.3">3</text>
<text x="253.4" y="65.3">3</text>
<text x="1.9" y="82.5">4</text>
<text x="253.4" y="82.5">4</text>
<text x="1.9" y="99.9">5</text>
<text x="253.4" y="99.9">5</text>
<text x="1.9" y="117.1">6</text>
<text x="253.4" y="117.1">6</text>
<text x="1.9" y="134.4">7</text>
<text x="253.4" y="134.4">7</text>
<text x="1.9" y="151.7">8</text>
<text x="253.4" y="151.7">8</text>
<text x="1.9" y="168.9">9</text>
<text x="253.4" y="168.9">9</text>
</g>
<g font-size="2.9">
<text x="9.2" y="161">Copyright (C) 2024 Jesus D. Garza Camarena</text>
<text x="9.2" y="163.5">jesus.garzacmn@uanl.edu.mx</text>
<text x="9.2" y="166">Este documento es Open Hardware</text>
<text x="9.2" y="171.1">https://cern-ohl.web.cern.ch/home</text>
<text x="9.2" y="168.6">Licencia: CERN-OHL-S</text>
</g>
<g font-size="2.5" fill="#000080">
<text x="164.5" y="159.2">DESIGN TITLE:</text>
<text x="164.6" y="163.5">SHEET TITLE:</text>
<text x="164.9" y="167.4">DATE:</text>
<text x="164.9" y="171.2">REV:</text>
<text x="164.9" y="174.7">BY:</text>
<text x="170.7" y="174.7">JDGC</text>
<text x="206.8" y="175.2">PAGE:</text>
</g>
<g font-size="2.4" fill="#000080">
<text x="15.6" y="3.4">A</text>
<text x="40.5" y="3.6">B</text>
<text x="65.3" y="3.6">C</text>
<text x="90.2" y="3.6">D</text>
<text x="115.2" y="3.6">E</text>
<text x="140.1" y="3.6">F</text>
<text x="164.8" y="3.6">G</text>
<text x="189.8" y="3.6">H</text>
<text x="215.1" y="3.6">I</text>
<text x="239.8" y="3.6">J</text>
<text x="15.6" y="178.7">A</text>
<text x="40.5" y="178.7">B</text>
<text x="65.3" y="178.7">C</text>
<text x="90.2" y="178.7">D</text>
<text x="115.2" y="178.7">E</text>
<text x="140.1" y="178.7">F</text>
<text x="164.8" y="178.7">G</text>
<text x="189.8" y="178.7">H</text>
<text x="215.1" y="178.7">I</text>
<text x="239.8" y="178.7">J</text>
</g>
<g font-size="2.4">
<text x="11.5" y="14.8">+5V</text>
<text x="87.7" y="14.8">+5V</text>
<text x="156.3" y="14.8">+5V</text>
<text x="45.9" y="46.6">1</text>
<text x="117" y="46.6">1</text>
<text x="45.9" y="51.7">2</text>
<text x="67.4" y="49.2">3</text>
<text x="117" y="51.7">2</text>
<text x="138.5" y="49.2">3</text>
<text x="165.3" y="51.7">1</text>
<text x="176.6" y="51.7">2</text>
<text x="49.4" y="56.8">7408</text>
<text x="120.5" y="56.8">7432</text>
<text x="168.8" y="58.1">7404</text>
<text x="16.5" y="67.9">330</text>
<text x="34.3" y="67.9">330</text>
<text x="74.9" y="67.9">330</text>
<text x="92.7" y="67.9">330</text>
<text x="110.5" y="67.9">330</text>
<text x="146.1" y="67.9">330</text>
<text x="161.3" y="67.9">330</text>
<text x="189.2" y="73">330</text>
<text x="171.5" y="83.4">+5V</text>
<text x="11.5" y="88.5">+5V</text>
<text x="87.7" y="88.5">+5V</text>
<text x="226.2" y="100">3</text>
<text x="237.5" y="100">4</text>
<text x="229.7" y="106.4">7404</text>
<text x="200.8" y="115.2">1</text>
<text x="222.3" y="117.8">3</text>
<text x="43.4" y="120.3">1</text>
<text x="43.4" y="125.4">2</text>
<text x="64.8" y="122.8">3</text>
<text x="117" y="120.3">2</text>
<text x="117" y="125.4">3</text>
<text x="138.5" y="122.8">1</text>
<text x="200.8" y="120.3">2</text>
<text x="203.1" y="125.4">74HC86</text>
<text x="46.8" y="130.5">7400</text>
<text x="120.5" y="130.5">7402</text>
<text x="176.5" y="136.5">330</text>
<text x="194.3" y="136.5">330</text>
<text x="235" y="136.5">330</text>
<text x="16.5" y="141.6">330</text>
<text x="34.3" y="141.6">330</text>
<text x="74.9" y="141.6">330</text>
<text x="92.7" y="141.6">330</text>
<text x="110.5" y="141.6">330</text>
<text x="151.1" y="141.6">330</text>
</g>
</svg>
